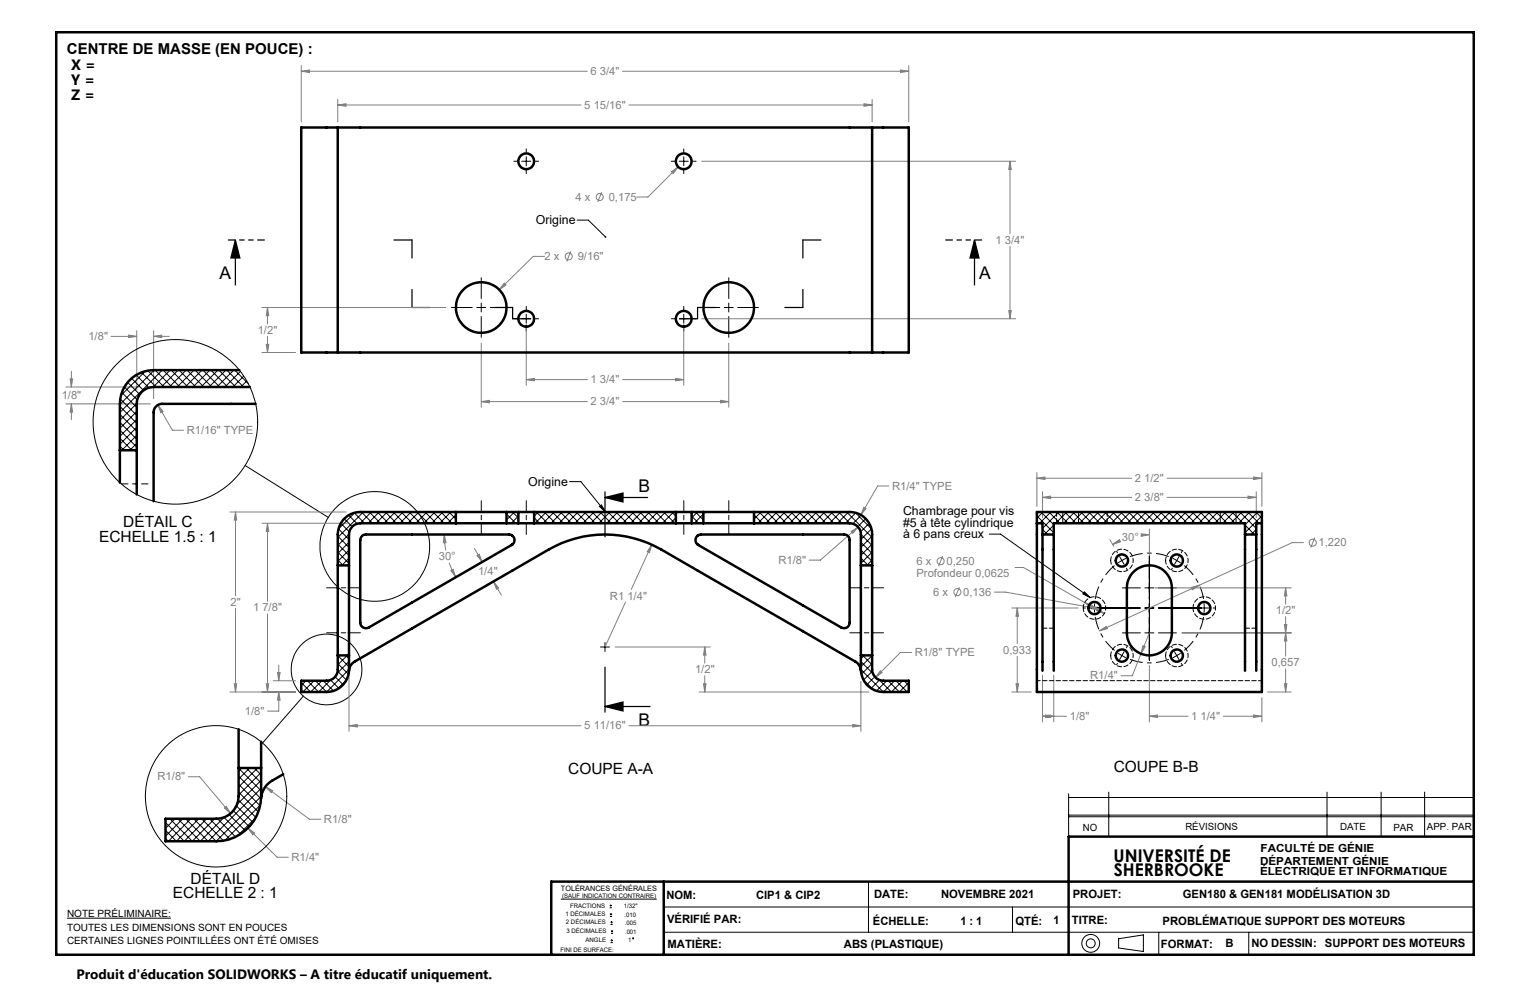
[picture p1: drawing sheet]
<svg xmlns="http://www.w3.org/2000/svg" width="432mm" height="279mm" viewBox="0 0 432 279" stroke-linecap="round" stroke-linejoin="round" font-family="sans-serif">
<g fill="none" stroke="#000" stroke-width=".28">
<path d="M145 45.5h1M147.2 45.5h2.6M148.5 42v1M148.5 44.2v2.6M148.5 48v1M151.1 45.5h.9M189.5 45.5h.9M191.7 45.5h2.5M193 42v1M193 44.2v2.6M193 48v1M195.5 45.5h1"/>
<path d="M135.8 78.4v5.8M162.9 62.1h3.2l4.8 4.8M205.7 78.4v5.8M127.4 86.8h5.9M134.5 86.8h2.6M135.8 85.5v2.6M135.8 89.3v5.9M138.4 86.8h5.8M145 90h1M147.2 90h2.6M148.5 86.5v.9M148.5 88.7v2.5"/>
<path d="M148.5 92.5v1M151.1 90h.9M189.5 90h.9M191.7 90h2.5M193 86.5v.9M193 88.7v2.5M193 92.5v1M195.5 90h1M197.2 86.8h5.9M204.4 86.8h2.5M205.7 85.5v2.6M205.7 89.3v5.9"/>
<path d="M208.2 86.8h5.9M69.2 131.4l23.4 14.6M160.8 135.9h3.1l7 8.6M169.2 142.9l.5-.4 1.2 2zM279.2 150.7h3.2l25.3 18M315.1 155.6l.2 .4M316 157.1l1.3 2.2M317.7 157.6l-2.1 1.3M324.4 156.9v29.4M331 157.6l2.2 1.3M332.7 157.1l-1.2 2.2M333.6 155.6l-.2 .4"/>
<path d="M305.9 171.6h.5M306 167l1.7 1.7-2.1-1.1zM307.6 171.6h14.2M308.9 170.3v2.6M316.8 178.6h5M316.8 165.9h5M317.9 160.4l.2 .4M323.1 178.6h2.5M323.1 165.9h2.5M323.1 171.6h2.5M326.9 178.6h5.1M326.9 165.9h5.1"/>
<path d="M326.9 171.6h14.2M330.8 160.4l-.2 .4M339.8 170.3v2.6M342.4 171.6h.5M85.6 196.5l-11.5 13.2M169.5 182.6h2.5M170.7 181.3v2.6M315.3 187.2l-.2 .4M315.6 184.4l2.1 1.2M317.3 183.9l-1.3 2.2M318.1 182.4l-.2 .4M330.6 182.4l.2 .4"/>
<path d="M331.5 183.9l1.2 2.2M333.2 184.4l-2.2 1.2M333.4 187.2l.2 .4M301.6 224v12.1M301.6 230h114.3M301.6 230.5h114.3M301.6 225.1h114.3M312.9 223.6v12.5M374.5 223.6v12.5M389.8 223.6v12.5M402.1 223.6v12.5M18.9 259.1h29.3"/>
<path d="M158.4 253.8h26.9M187.3 256h228.6M245.1 248.8v14.3M285.8 256v7.1M187.3 263.1h228.6M315.7 264.9l7-1.1v4.7l-7-1zM327 263.1v6.4M352.4 263.1v6.4"/>
<circle cx="105.8" cy="154.2" r="15.5"/>
<circle cx="92.1" cy="189" r="10"/>
<circle cx="307.8" cy="266.2" r="1.26"/>
<circle cx="307.8" cy="266.2" r="2.51"/>
</g>
<path d="M15.9 9.1h400v260.4h-400zM415.9 236.1h-114.3v33.4M187.3 248.8v20.7M415.9 248.8h-260.3v20.7" fill="none" stroke="#000" stroke-width=".7"/>
<g fill="none" stroke="#808080" stroke-width=".28">
<path d="M85 18.5v15.9M254.1 19.8l2.4 .3-2.4 .4zM256.5 18.5v15.9M85 20.1l2.3-.3v.7zM85 20.1h80.8M95.3 29.6l2.3-.3v.7zM95.3 28v6.4M95.3 29.6h68.7M175.7 20.1h80.8M177.5 29.6h68.6M243.8 29.3l2.3 .3-2.3 .4zM246.1 28v6.4"/>
<path d="M169.8 54.2l-1.1 2.8M189.5 48.5l1.9-1.4-1.4 1.9zM191.4 47.1l-8.5 8.5h-3.2M198 45.5h88.6M285 45.5l.4 2.3h-.7zM285 45.5v20.5M142.3 79.9l.5 .5-1.9 1.4zM153.7 72.4h-3.2l-9.6 9.4M161.1 70.9l-1.2 2.9M285 69.5v20.5M31.4 94.9h7.2M36.3 94.6l2.3 .3-2.3 .4z"/>
<path d="M38.6 93.3v16.7M43.4 94.9l2.2-.3v.7zM43.4 93.3v19.2M43.4 94.9h4.4M73.9 86.8h51.9M73.9 99.5h9.5M75.1 97.2h.7l-.3 2.3zM75.5 86.8l.3 2.3h-.7zM75.5 86.8v4.6M75.5 94.9v4.6M135.8 96.8v18.1M148.5 91.5v17.2"/>
<path d="M193 91.5v17.2M198 90h88.6M205.7 96.8v18.1M284.7 87.7h.7l-.4 2.3zM18.6 109.2h20.7M18.6 114h23.9M19.8 106.9h.7l-.4 2.3zM20.1 114l.4 2.3h-.7zM20.1 104.8v4.4M20.1 114v4.4M44.6 114.3l1.4 1.8-.6 .4zM44.6 114.3l4 7.1h3.2"/>
<path d="M135.8 113.3l2.3-.3v.7zM135.8 113.3h30M148.5 107.1l2.3-.3v.7zM148.5 107.1h17.3M175.7 107.1h17.3M175.7 113.3h30M190.6 106.8l2.4 .3-2.4 .4zM203.3 113l2.4 .3-2.4 .4zM250.9 137.2h-3.2l-4.7 8.1M292.6 135l2.3-.4v.7zM292.6 133.4v9.5M292.6 135h26.8"/>
<path d="M294.2 138.8v7.3M329.4 135h26.7M353.8 134.6l2.3 .4-2.3 .3zM354.5 138.8v7.3M356.1 133.4v9.5M64.9 144.5h32.8M66.5 144.5l.3 2.3h-.7zM66.5 144.5v23.6M73.9 147.7h24.1M75.5 147.7l.3 2.3h-.7zM75.5 147.7v22M125.4 150.8l.5 2.3-.8 .1z"/>
<path d="M125.4 150.8l.4 4.5M126.8 158.9l1.8 4M133.9 154.8l2.2 3.8M134.6 156.8l.7-.4 .8 2.2zM183.9 153.7l-.6 2.3-.6-.3zM183.9 153.7l-5.7 12.7M240.2 150l2-1.3-1.5 1.8zM242.2 148.7l-10.7 9.4h-3.1M243.8 143.2l.6 .3-1.4 1.8zM266 157l-1.1 2.8M294.2 140.4l2.3-.4v.7zM294.2 140.4h25.2"/>
<path d="M313.2 152.3l1.1 1.9M314 153.7l1.9-1.4 .3 .6zM315.7 152.8l-1.7 .9M322.1 150.7l2.3 .2-2.3 .5zM324.4 150.9l-2.1 .1M324.4 149.3v7.4M329.4 140.4h25.1M352.2 140l2.3 .4-2.3 .3zM367.9 153.1h-3.2l-54.4 24.9M371.1 151.7l-1.2 2.9M66.5 171.7v23.6M75.5 173.2v22.1"/>
<path d="M127.2 161l.7-.3 .7 2.2zM139.3 164.1l1.4 1.8-.6 .4zM139.3 164.1l2.2 3.9M176.5 169.9l-5.8 12.7M270.8 165.7l-1.2 2.8M280.6 167.1h3.2l23.4 4.2M285.5 171.6h18.8M286.5 160.2h2.4l17.2 9.8M287.1 171.6l.3 2.3h-.7zM287.1 171.6v10.1M306.1 170l2.2 .9-.4 .6zM306.1 170l5.5 3.2"/>
<path d="M307.2 171.3h2.3l-.1 .7zM307.2 171.3l3.4 .6M308.4 171.2l2.2 .7-2.4-.1zM309.8 171.7l1.8 1.5-2.1-.9zM310.3 178l1.9-1.2 .3 .6zM324.4 178.6l-2.4 5.9M326 165.9h38.4M333.6 178.6h30.8M336.2 165.8l2.3-.6-2 1.2zM362.5 176.3h.7l-.4 2.3zM362.8 165.9l.4 2.3h-.7zM362.8 178.6l.4 2.3h-.7z"/>
<path d="M362.8 165.9v4.6M362.8 174v11.2M64.9 195.3h18.5M66.1 193h.7l-.3 2.3zM75.1 193h.7l-.3 2.3zM77.1 192.1h6.3M78.3 189.8h.8l-.4 2.3zM78.7 195.3l.4 2.3h-.8zM78.7 195.3v5.4h-3.2M78.7 187.7v4.4M98.5 190.5v15.9M173.6 182.6h26.9"/>
<path d="M197.3 195.3h48M198.5 193h.7l-.3 2.3zM198.9 182.6l.3 2.3h-.7zM198.9 182.6v4.6M198.9 190.7v4.6M243 192.3v14.1M248.5 189.3l.5 .5-1.9 1.4zM257.3 184.1h-3.2l-7 7.1M285.5 195.3h5.5M286.7 193h.7l-.3 2.3zM287.1 185.2v10.1M294.2 190.5v13.2"/>
<path d="M297.4 190.5v13.2M322 184.5l-2.5 6.2h-3.1M322.5 182.2l.7 .3-1.2 2zM324.4 187.8v15.9M356.1 196.9v6.8M357.7 195.3h6.7M362.5 193h.7l-.4 2.3zM362.8 188.7v6.6M53.2 219.2h3.1l8.8 10.4M98.5 204.8l2.3-.3v.7zM98.5 204.8h65.5M177.5 204.8h65.5"/>
<path d="M240.7 204.5l2.3 .3-2.3 .4zM294.2 202.1l2.3-.3v.7zM294.2 202.1h6.8M295.1 201.8l2.3 .3-2.3 .4zM324.4 202.1l2.3-.3v.7zM324.4 202.1h10.9M345.2 202.1h10.9M353.8 201.8l2.3 .3-2.3 .4zM63.3 228l.6-.4 1.2 2zM70 233.7l1.9 1.4-.6 .5zM70 233.7l8.2 8.2h3.2M74.9 222l2.1 1.1-.4 .6z"/>
<path d="M74.9 222l12.4 9.2h3.2"/>
<circle cx="169.2" cy="55.6" r="1.01"/>
<circle cx="160.5" cy="72.4" r=".99"/>
<circle cx="265.5" cy="158.4" r=".99"/>
<circle cx="370.5" cy="153.2" r=".99"/>
<circle cx="270.2" cy="167.1" r="1"/>
</g>
<path d="M314.6 159.6a15.5 15.5 0 0 0-5.5 9.5M329.8 157.1a15.5 15.5 0 0 0-10.9 0M309.1 174.1a15.5 15.5 0 0 0 5.5 9.5M339.7 169.1a15.5 15.5 0 0 0-5.5-9.5M318.9 186.1a15.5 15.5 0 0 0 10.9 0M334.2 183.6a15.5 15.5 0 0 0 5.5-9.5" fill="none" stroke="#000" stroke-width=".28" stroke-dasharray="30.5 1.3 1.3 1.3" stroke-dashoffset="26.8" stroke-linecap="butt"/>
<path d="M66.4 67.7l1.3 5.1h-2.5zM66.4 67.7v12.7M275 67.7l1.3 5.1h-2.5zM275 67.7v12.7M170.7 138.8v12.7M170.7 140.4l5.1-1.3v2.6zM170.7 140.4h12.1M170.7 199.4l5.1-1.3v2.6zM170.7 188.3v12.7M170.7 199.4h12.7" fill="none" stroke="#000" stroke-width=".35"/>
<path d="M135.8 150.8v-9.5M148.5 150.8v-9.5M193 150.8v-9.5M205.7 150.8v-9.5M92.2 178.6h9.5M92.2 165.9h9.5M239.8 178.6h9.5M239.8 165.9h9.5" fill="none" stroke="#000" stroke-width=".28" stroke-dasharray="30.5 1.3 1.3 1.3" stroke-dashoffset="27.6"/>
<path d="M34.3 136.6h7.5" fill="none" stroke="#000" stroke-width=".28" stroke-dasharray="30.5 1.3 1.3 1.3" stroke-dashoffset="28.6"/>
<path d="M64.5 67.7h10.1M277.1 67.7h-10.2" fill="none" stroke="#000" stroke-width=".35" stroke-dasharray="6.3 1.3 1.3 1.3 1.3 1.3" stroke-dashoffset="4.4"/>
<g fill="none" stroke="#000" stroke-width=".35" stroke-dasharray="6.3 1.3 1.3 1.3 1.3 1.3">
<path d="M111.2 67.7h5.1M116.3 72.8v-5.1M226.6 67.7v5.1M231.7 67.7h-5.1M116.3 86.8v-5.1M121.4 86.8h-5.1M144.7 86.8h-5.1M144.7 90v-3.2M149.7 90h-5M196.9 90h-5.1M196.9 86.8v3.2M201.9 86.8h-5"/>
<path d="M226.6 86.8h-5.1M226.6 81.7v5.1"/>
</g>
<g fill="#000">
<path d="M66.4 67.7l1.3 5.1h-2.5zM275 67.7l1.3 5.1h-2.5zM170.7 140.4l5.1-1.3v2.6zM170.7 199.4l5.1-1.3v2.6z"/>
<path d="M170.7 66.7v.3l.3 .1-.1-.2 .2 .1v-.3zM169.2 142.9l.5-.4 1.2 2zM306 167l1.7 1.7-2.1-1.1z"/>
</g>
<path d="M148.5 107.1l2.3-.3v.7zM190.6 106.8l2.4 .3-2.4 .4zM135.8 113.3l2.3-.3v.7zM203.3 113l2.4 .3-2.4 .4zM95.3 29.6l2.3-.3v.7zM243.8 29.3l2.3 .3-2.3 .4zM85 20.1l2.3-.3v.7zM254.1 19.8l2.4 .3-2.4 .4zM189.5 48.5l.5 .5 1.4-1.9zM285 45.5l.4 2.3h-.7zM284.7 87.7h.7l-.4 2.3zM75.5 86.8l.3 2.3h-.7zM75.1 97.2h.7l-.3 2.3zM142.3 79.9l-1.4 1.9 1.9-1.4zM183.9 153.7l-1.2 2 .6 .3zM198.5 193h.7l-.3 2.3zM198.9 182.6l.3 2.3h-.7zM134.6 156.8l.7-.4 .8 2.2zM139.3 164.1l1.4 1.8-.6 .4zM125.4 150.8l.5 2.3-.8 .1zM127.2 161l.7-.3 .7 2.2zM98.5 204.8l2.3-.3v.7zM240.7 204.5l2.3 .3-2.3 .4zM78.7 195.3l.4 2.3h-.8zM78.3 189.8h.8l-.4 2.3zM75.1 193h.7l-.3 2.3zM75.5 147.7l.3 2.3h-.7zM66.1 193h.7l-.3 2.3zM66.5 144.5l.3 2.3h-.7zM243.8 143.2l-.8 2.1 1.4-1.8zM248.5 189.3l-1.4 1.9 1.9-1.4zM240.2 150l.5 .5 1.5-1.8zM292.6 135l2.3-.4v.7zM353.8 134.6l2.3 .4-2.3 .3zM362.8 165.9l.4 2.3h-.7zM362.5 176.3h.7l-.4 2.3zM324.4 202.1l2.3-.3v.7zM353.8 201.8l2.3 .3-2.3 .4zM322.5 182.2l-.5 2.3 1.2-2zM362.8 178.6l.4 2.3h-.7zM362.5 193h.7l-.4 2.3zM295.1 201.8l2.3 .3-2.3 .4zM294.2 202.1l2.3-.3v.7zM294.2 140.4l2.3-.4v.7zM352.2 140l2.3 .4-2.3 .3zM309.8 171.7l-.3 .6 2.1 .9zM306.1 170l1.8 1.5 .4-.6zM308.4 171.2l-.2 .6 2.4 .1zM307.2 171.3l2.2 .7 .1-.7zM322.1 150.7l2.3 .2-2.3 .5zM314 153.7l1.9-1.4 .3 .6zM310.3 178l2.2-.6-.3-.6zM336.2 165.8l.3 .6 2-1.2zM287.1 171.6l.3 2.3h-.7zM286.7 193h.7l-.3 2.3zM43.4 94.9l2.2-.3v.7zM36.3 94.6l2.3 .3-2.3 .4zM19.8 106.9h.7l-.4 2.3zM20.1 114l.4 2.3h-.7zM44.6 114.3l.8 2.2 .6-.4zM63.3 228l1.8 1.6-1.2-2zM70 233.7l1.3 1.9 .6-.5zM74.9 222l1.7 1.7 .4-.6z" fill="#808080"/>
<g fill="none" stroke="#000" stroke-width=".7">
<path d="M95.3 36h150.8M95.3 36h-10.3v63.5h10.3M95.3 36v63.5M246.1 36h10.4v63.5h-10.4M246.1 36v63.5M95.3 99.5h150.8M67.6 104.5h-24.2a9.5 9.5 0 0 0-9.6 9.5v13.1M70.5 109.2h-27.1a4.8 4.8 0 0 0-4.8 4.8v13.1M72.1 114h-26.4a2.41 2.41 0 0 0-2.3 2.4v25.1M33.8 127.1v9.1M33.8 127.1h4.8M38.6 127.1v12.5"/>
<path d="M95.3 159.6v25.4M95.3 159.6h3.2M98.5 159.6v25.4M102.2 151.3l1.1-.5h40.3a1.58 1.58 0 0 1 1.6 1.2 1.58 1.58 0 0 1-.8 1.8l-40.3 23.3a1.61 1.61 0 0 1-2.4-1.4v-23.3zM128.7 147.7h14.2M128.7 144.5h14.2M128.7 144.5h-27a6.4 6.4 0 0 0-6.4 6.3v8.8M128.7 147.7h-27a3.2 3.2 0 0 0-3.2 3.1v8.8M128.7 144.5v3.2M142.9 147.7h3.4M142.9 144.5h3.4M142.9 144.5v3.2"/>
<path d="M146.3 147.7h4.4M146.3 144.5h4.4M146.3 144.5v3.2M150.7 147.7h40M150.7 144.5h40M150.7 144.5v3.2M190.7 147.7h4.5M190.7 144.5h4.5M190.7 144.5v3.2M195.2 147.7h3.3M195.2 144.5h3.3M195.2 144.5v3.2"/>
<path d="M196.9 151.2l.8-.4h40.5a1.57 1.57 0 0 1 1.6 1.6v23.3a1.57 1.57 0 0 1-2.4 1.4l-40.4-23.4a1.61 1.61 0 0 1-.1-2.5zM198.5 147.7h14.3M198.5 144.5h14.3M198.5 144.5v3.2M212.8 147.7h27a3.1 3.1 0 0 1 3.2 3.1v8.8M212.8 144.5h27a6.3 6.3 0 0 1 6.3 6.3v8.8M212.8 144.5v3.2M243 159.6v25.4M243 159.6h3.1M246.1 159.6v25.4M292.6 147.7v47.6h63.5v-47.6M292.6 147.7h1.6v3.1"/>
<path d="M292.6 147.7v-3.2h63.5v3.2M294.2 150.8v38.5M294.2 150.8h3.2M297.4 150.8v38.5M297.4 150.8v-3.1h54v3.1M351.4 150.8v38.5M351.4 150.8h3.1M354.5 150.8v38.5M356.1 147.7h-1.6v3.1M319.9 161.4a6.4 6.4 0 0 1 6.9-1.4 6.4 6.4 0 0 1 3.9 5.9v12.7a6.4 6.4 0 0 1-6.3 6.4 6.4 6.4 0 0 1-6.4-6.4l.1-13.4 .6-2zM95.3 185v3.9a3.1 3.1 0 0 1-3.2 3.2h-7.1v3.2h7.1a6.3 6.3 0 0 0 6.4-6.4v-3.9M95.3 185h3.2"/>
<path d="M98.5 189.3a3.1 3.1 0 0 1 1.6-2.6l54.8-31.6a31.9 31.9 0 0 1 31.7 0l54.8 31.6a3.4 3.4 0 0 1 1.6 2.6M243 185a12.2 12.2 0 0 0 .6 6.6 6.4 6.4 0 0 0 5.7 3.7h7.2v-3.2h-7.2a3.2 3.2 0 0 1-3.2-3.2v-3.9M243 185h3.1M67.3 216.7v8a6.3 6.3 0 0 1-6.3 6.4h-14.3v6.3h14.3a12.7 12.7 0 0 0 12.7-12.7v-8M67.3 205.8v10.9M67.3 216.7h6.4M73.7 209.3v7.4M79.9 218.5a12.6 12.6 0 0 0-4.9 3.3l-1.1 2.1-.2 1.6"/>
<circle cx="148.5" cy="45.5" r="2.22"/>
<circle cx="193" cy="45.5" r="2.22"/>
<circle cx="135.8" cy="86.8" r="7.2"/>
<circle cx="148.5" cy="90" r="2.22"/>
<circle cx="193" cy="90" r="2.22"/>
<circle cx="205.7" cy="86.8" r="7.2"/>
<circle cx="316.6" cy="158.2" r="1.73"/>
<circle cx="332.1" cy="158.2" r="1.73"/>
<circle cx="308.9" cy="171.6" r="1.72"/>
<circle cx="339.9" cy="171.6" r="1.72"/>
<circle cx="316.6" cy="185" r="1.73"/>
<circle cx="332.1" cy="185" r="1.73"/>
</g>
<g fill="none" stroke="#000" stroke-width=".28">
<path d="M33.8 119.2l4.8 4.8M33.8 116.9l4.8 4.8M33.8 114.7l4.8 4.8M33.9 112.6l4.7 4.6M34.4 110.8l4.2 4.2M35.1 109.2l3.6 3.7M36 107.9l3.4 3.4M37.1 106.8l3.4 3.4M38.4 105.8l3.6 3.6M38.6 113.9l-4.8 4.7M38.6 116.1l-4.8 4.8M38.6 118.4l-4.8 4.8"/>
<path d="M39.9 105.1l4.2 4.1M41 104.8l-6.9 6.8M41.7 104.6l4.6 4.6M43.5 104.5l-9.7 9.7M43.8 104.5l4.7 4.7M45.8 104.5l-12 11.9M46 104.5l4.8 4.7M48 104.5l-4.7 4.7M48.3 104.5l4.8 4.7M50.3 104.5l-4.8 4.7M50.5 104.5l4.8 4.7M52.5 104.5l-4.7 4.7"/>
<path d="M52.8 104.5l4.7 4.7M54.8 104.5l-4.8 4.7M55 104.5l4.8 4.7M57 104.5l-4.8 4.7M57.3 104.5l4.7 4.7M59.2 104.5l-4.7 4.7M59.5 104.5l4.8 4.7M61.5 104.5l-4.8 4.7M61.8 104.5l4.7 4.7M63.7 104.5l-4.7 4.7M64 104.5l4.8 4.7M66 104.5l-4.8 4.7"/>
<path d="M66.3 104.5l3.8 3.8M67.8 104.8l-4.3 4.4M68.8 106.2l-3.1 3M69.6 107.5l-1.7 1.7M70.4 109l-.2 .2M33.8 123.7l3.4 3.4M33.8 121.4l4.8 4.8M33.8 125.9l1.2 1.2M38.6 120.6l-4.8 4.8M38.6 122.9l-4.2 4.2M38.6 125.1l-1.9 2M95.3 158l1.5 1.6"/>
<path d="M95.3 155.8l3.2 3.2M95.3 153.6l3.2 3.1M95.3 151.3l3.2 3.2M96.2 147.7l2.4 2.4M97.2 146.4l2.2 2.3M98.4 145.4l2.4 2.4M98.5 150.8l-3.2 3.2M98.5 153l-3.2 3.2M98.5 155.3l-3.2 3.1M98.5 157.5l-2 2.1M100 144.7l2.9 3M100.1 144.7l-4.6 4.6 3 3"/>
<path d="M102 144.5l3.2 3.2M102.6 144.5l-7.3 7.2M104.2 144.5l3.2 3.2M104.8 144.5l-3.2 3.2M106.5 144.5l3.1 3.2M107 144.5l-3.1 3.2M108.7 144.5l3.2 3.2M109.3 144.5l-3.2 3.2M110.9 144.5l3.2 3.2M111.5 144.5l-3.1 3.2M113.2 144.5l3.2 3.2M113.8 144.5l-3.2 3.2"/>
<path d="M115.5 144.5l3.1 3.2M116 144.5l-3.1 3.2M117.7 144.5l3.2 3.2M118.3 144.5l-3.2 3.2M119.9 144.5l3.2 3.2M120.5 144.5l-3.2 3.2M122.2 144.5l3.2 3.2M122.8 144.5l-3.2 3.2M124.4 144.5l3.2 3.2M125 144.5l-3.2 3.2M126.7 144.5l2 2M127.2 144.5l-3.1 3.2"/>
<path d="M128.7 145.3l-2.4 2.4M128.7 147.6l-.1 .1M142.9 144.5h.1M142.9 147.3l.4 .4M142.9 145.1l2.7 2.6M144.6 144.5l1.7 1.7M145.2 144.5l-2.3 2.3M146.3 145.7l-2 2M150.7 146.1l1.6 1.6M151.4 144.5l3.2 3.2M151.9 144.5l-1.2 1.2M153.6 144.5l3.2 3.2"/>
<path d="M154.2 144.5l-3.2 3.2M155.9 144.5l3.1 3.2M156.4 144.5l-3.2 3.2M158.1 144.5l3.2 3.2M158.7 144.5l-3.2 3.2M160.3 144.5l3.2 3.2M160.9 144.5l-3.1 3.2M162.6 144.5l3.2 3.2M163.2 144.5l-3.2 3.2M164.9 144.5l3.1 3.2M165.4 144.5l-3.2 3.2M167.1 144.5l3.2 3.2"/>
<path d="M167.7 144.5l-3.2 3.2M169.3 144.5l3.2 3.2M169.9 144.5l-3.2 3.2M171.6 144.5l3.2 3.2M172.2 144.5l-3.2 3.2M173.8 144.5l3.2 3.2M174.4 144.5l-3.2 3.2M176.1 144.5l3.1 3.2M176.6 144.5l-3.1 3.2M178.3 144.5l3.2 3.2M178.9 144.5l-3.2 3.2M180.6 144.5l3.1 3.2"/>
<path d="M181.1 144.5l-3.2 3.2M182.8 144.5l3.2 3.2M183.4 144.5l-3.2 3.2M185 144.5l3.2 3.2M185.6 144.5l-3.1 3.2M187.3 144.5l3.2 3.2M187.9 144.5l-3.2 3.2M189.5 144.5l1.2 1.2M190.1 144.5l-3.2 3.2M190.7 146.1l-1.5 1.6M195.2 145.7l2 2M196.3 144.5l2.2 2.3"/>
<path d="M196.8 144.5l-1.6 1.7M198.5 144.5h.1M198.5 145.1l-2.6 2.6M198.5 147.3l-.3 .4M212.8 147.6l.1 .1M212.8 145.3l2.4 2.4M214.2 144.5l3.2 3.2M214.8 144.5l-2 2M216.5 144.5l3.1 3.2M217.1 144.5l-3.2 3.2M218.7 144.5l3.2 3.2M219.3 144.5l-3.2 3.2"/>
<path d="M221 144.5l3.2 3.2M221.5 144.5l-3.1 3.2M223.2 144.5l3.2 3.2M223.8 144.5l-3.2 3.2M225.5 144.5l3.1 3.2M226 144.5l-3.2 3.2M227.7 144.5l3.2 3.2M228.3 144.5l-3.2 3.2M229.9 144.5l3.2 3.2M230.5 144.5l-3.2 3.2M232.2 144.5l3.2 3.2M232.8 144.5l-3.2 3.2"/>
<path d="M234.5 144.5l3.1 3.2M235 144.5l-3.2 3.2M236.7 144.5l3.2 3.2M237.2 144.5l-3.1 3.2M238.9 144.5l7.2 7.2M239.5 144.5l-3.2 3.2M241.4 144.7l.4 .4M241.5 144.7l-2.9 3M242.1 145.4l3.9 3.9-3 3M242.7 145.8l-2 2M243 157.5l2 2.1M243 155.3l3.1 3.1"/>
<path d="M243 153l3.1 3.2M243 150.8l3.1 3.2M244.3 146.4l-1.9 1.9M245.3 147.7l-2.4 2.4M246.1 151.3l-3.1 3.2M246.1 153.6l-3.1 3.1M246.1 155.8l-3.1 3.2M246.1 158l-1.4 1.6M292.6 145.6l4.8 4.8M293.8 144.5l3.6 3.6M294.2 149.4l1.4 1.4M294.4 144.5l-1.8 1.7"/>
<path d="M296 144.5l3.2 3.2M296.6 144.5l-3.2 3.2M297.4 148.2l-2.7 2.6M297.4 150.4l-.4 .4M298.3 144.5l3.1 3.2M298.8 144.5l-4.6 4.6M300.5 144.5l3.2 3.2M301.1 144.5l-3.2 3.2M302.8 144.5l3.1 3.2M303.3 144.5l-3.2 3.2M305 144.5l3.2 3.2M305.6 144.5l-3.2 3.2"/>
<path d="M307.2 144.5l3.2 3.2M307.8 144.5l-3.1 3.2M309.5 144.5l3.2 3.2M310.1 144.5l-3.2 3.2M311.7 144.5l3.2 3.2M312.3 144.5l-3.2 3.2M314 144.5l3.1 3.2M314.5 144.5l-3.1 3.2M316.2 144.5l3.2 3.2M316.8 144.5l-3.2 3.2M318.5 144.5l3.2 3.2M319.1 144.5l-3.2 3.2"/>
<path d="M320.7 144.5l3.2 3.2M321.3 144.5l-3.2 3.2M323 144.5l3.1 3.2M323.5 144.5l-3.1 3.2M325.2 144.5l3.2 3.2M325.8 144.5l-3.2 3.2M327.4 144.5l3.2 3.2M328 144.5l-3.2 3.2M329.7 144.5l3.2 3.2M330.3 144.5l-3.2 3.2M331.9 144.5l3.2 3.2M332.5 144.5l-3.1 3.2"/>
<path d="M334.2 144.5l3.2 3.2M334.8 144.5l-3.2 3.2M336.4 144.5l3.2 3.2M337 144.5l-3.2 3.2M338.7 144.5l3.1 3.2M339.3 144.5l-3.2 3.2M340.9 144.5l3.2 3.2M341.5 144.5l-3.2 3.2M343.2 144.5l3.2 3.2M343.7 144.5l-3.1 3.2M345.4 144.5l3.2 3.2M346 144.5l-3.2 3.2"/>
<path d="M347.7 144.5l3.1 3.2M348.2 144.5l-3.1 3.2M349.9 144.5l4.6 4.6M350.5 144.5l-3.2 3.2M351.4 150.4l.4 .4M351.4 148.2l2.6 2.6M352.1 144.5l3.2 3.2M352.7 144.5l-3.2 3.2M354.4 144.5l1.7 1.7M354.5 149.4l-1.4 1.4M355 144.5l-3.6 3.6M356.1 145.6l-4.7 4.8"/>
<path d="M86.4 192.1l-1.4 1.4M86.7 192.1l3.2 3.2 3.4-3.4 2.3 2.4M88.6 192.1l-3.2 3.2-.4-.4M90.8 192.1l-3.1 3.2-2.7-2.6M91.2 192.1l2.9 2.9M94.6 191l2.2 2.3M95.3 189.4l2.5 2.5-2.6 2.6M95.3 187.3l3.1 3M95.3 185l3.2 3.2M95.8 185l-.5 .4M97.5 185l1 .9M98 185l-2.7 2.6"/>
<path d="M98.5 186.7l-3.4 3.4M98.5 188.9l-6.3 6.4-3.2-3.2M243 188.9l6.3 6.4 3.2-3.2M243 186.7l3.3 3.4M243.5 185l2.6 2.6M243.9 185l-.9 .9M245.7 185l.4 .4M246.1 185l-3.1 3.2M246.1 187.3l-3 3M246.2 189.4l-2.5 2.5 2.6 2.6M246.5 191.3l-1.8 2M248.2 191.9l3.4 3.4 3.1-3.2"/>
<path d="M248.2 191.9l-2.3 2.4M250.3 192.1l-2.9 2.9M250.6 192.1l3.2 3.2 2.7-2.6M252.9 192.1l3.1 3.2 .5-.4M255.1 192.1l1.4 1.4M67.3 219.1l6.4 6.3M67.3 216.8l6.4 6.4M68.2 216.7l-.9 .9M69.5 216.7l4.2 4.2M70.4 216.7l-3.1 3.2M71.8 216.7l1.9 2M72.7 216.7l-5.4 5.4"/>
<path d="M73.7 218l-6.4 6.4M47.1 231.1l-.4 .4M47.9 231.1l6.4 6.3 6.3-6.3M49.4 231.1l-2.7 2.7M51.6 231.1l-4.9 4.9M53.9 231.1l-6.4 6.3-.8-.8M56.1 231.1l-6.3 6.3-3.1-3M56.9 231.1l6.2 6.2M58.3 231.1l-6.3 6.3-5.3-5.3M59.1 231.1l5.8 5.7M61.4 231.1l5.1 5.1M63.2 230.7l4.7 4.7"/>
<path d="M63.3 230.6l-6.8 6.8-6.3-6.3M64.7 229.9l4.5 4.5M65.9 228.8l4.4 4.5M66.7 227.4l4.6 4.7M67.2 225.7l5 5M67.3 223.6l5.6 5.5M67.3 221.3l6.1 6.1M72.2 230.8l-5.2 5.1M73.4 227.2l-9.9 10M73.7 220.2l-6.8 6.8M73.7 222.5l-15 14.9-6.3-6.3M73.7 224.8l-12.7 12.6-6.4-6.3"/>
<path d="M172 256.2h.7M172 255.6h.7M172.1 258.7h.7M172.1 258h.7M172.4 255.3v.6M172.4 257.7v.6M172.6 260v.6M172.3 260.9h.6M172.3 260.3h.6M172.3 266h.7M172.3 265.4h.7M172.4 263.4h.6"/>
<path d="M172.4 262.8h.6M172.6 265.1v.6M172.7 262.5v.6"/>
<circle cx="49.5" cy="119.1" r="23.2"/>
<circle cx="61" cy="224.7" r="19.9"/>
<circle cx="178.7" cy="264.8" r=".15"/>
</g>
<path d="M313.5 158.2a3.2 3.2 0 0 1 4.6-2.9 3.2 3.2 0 0 1 .4 5.4 3.2 3.2 0 0 1-5-2v-.5M329 158.2a3.2 3.2 0 0 1 4.6-2.9 3.2 3.2 0 0 1 .4 5.4 3.2 3.2 0 0 1-5-2v-.5M305.7 171.6a3.2 3.2 0 0 1 4.6-2.8 3.2 3.2 0 0 1 .5 5.3 3.2 3.2 0 0 1-5-2l-.1-.5M336.7 171.6a3.2 3.2 0 0 1 4.6-2.8 3.2 3.2 0 0 1 .5 5.3 3.2 3.2 0 0 1-5.1-2v-.5M313.5 185a3.2 3.2 0 0 1 4.6-2.8 3.2 3.2 0 0 1 .4 5.4 3.2 3.2 0 0 1-5-2.1v-.5M329 185a3.2 3.2 0 0 1 4.6-2.8 3.2 3.2 0 0 1 .4 5.4 3.2 3.2 0 0 1-5-2.1v-.5" fill="none" stroke="#000" stroke-width=".28" stroke-dasharray="1.3 .6" stroke-dashoffset=".2"/>
<path d="M292.6 192.1h63.5" fill="none" stroke="#000" stroke-width=".28" stroke-dasharray="1.3 .6" stroke-dashoffset=".3"/>
<path d="M298.2 144.5v3.2M299.9 144.5v3.2M304.4 147.7v-3.2M312.5 147.7v-3.2M344.4 144.5v3.2M348.8 147.7v-3.2M294.2 177.3h3.2M351.4 177.3h3.2" fill="none" stroke="#000" stroke-width=".28" stroke-dasharray="1.3 .6"/>
<g font-size="4.9">
<text x="61.9" y="78.8">A</text>
<text x="276.4" y="78.8">A</text>
<text x="180.2" y="138.7">B</text>
<text x="180.2" y="205">B</text>
<text x="314.3" y="243.3">UNIVERSITÉ DE</text>
<text x="314.3" y="247.3">SHERBROOKE</text>
</g>
<g font-size="4.4">
<text x="34.8" y="148.8">DÉTAIL C</text>
<text x="28" y="153">ECHELLE 1.5 : 1</text>
<text x="160.4" y="218.5">COUPE A-A</text>
<text x="314.3" y="217.9">COUPE B-B</text>
<text x="53.8" y="249.4">DÉTAIL D</text>
<text x="48.8" y="253.5">ECHELLE 2 : 1</text>
</g>
<g font-size="4.2">
<text x="18.9" y="15.3">CENTRE DE MASSE (EN POUCE) :</text>
<text x="20.1" y="23.9">Y =</text>
<text x="20.1" y="19.7">X =</text>
<text x="20.1" y="28.2">Z =</text>
</g>
<text font-size="3.8" x="21.6" y="276.3">Produit d'éducation SOLIDWORKS – A titre éducatif uniquement.</text>
<g font-size="3.5">
<text x="151.2" y="63.3">Origine</text>
<text x="149" y="137.1">Origine</text>
<text x="254.9" y="145.3">Chambrage pour vis</text>
<text x="254.9" y="148.6">#5 à tête cylindrique</text>
<text x="254.9" y="151.9">à 6 pans creux</text>
</g>
<g font-size="3.2" fill="#808080">
<text x="166.7" y="21.2">6 3/4&quot;</text>
<text x="164.9" y="30.7">5 15/16&quot;</text>
<text x="162.4" y="56.6">4 x</text>
<text x="171.8" y="56.6">0,175</text>
<text x="281" y="68.8">1 3/4&quot;</text>
<text x="153.7" y="73.4">2 x</text>
<text x="163" y="73.4">9/16&quot;</text>
<text x="24.9" y="96">1/8&quot;</text>
<text x="72.7" y="94.2">1/2&quot;</text>
<text x="17.4" y="112.7">1/8&quot;</text>
<text x="166.7" y="108.2">1 3/4&quot;</text>
<text x="166.7" y="114.4">2 3/4&quot;</text>
<text x="52.7" y="122.5">R1/16&quot; TYPE</text>
<text x="320.3" y="136">2 1/2&quot;</text>
<text x="251.8" y="138.2">R1/4&quot; TYPE</text>
<text x="320.3" y="141.4">2 3/8&quot;</text>
<text x="316.6" y="152.6">30°</text>
<text x="372.1" y="154.2">1,220</text>
<text x="123.8" y="158.1">30°</text>
<text x="219.7" y="159.1">R1/8&quot;</text>
<text x="258.6" y="159.4">6 x</text>
<text x="267.1" y="159.4">0,250</text>
<text x="134.9" y="162.4">1/4&quot;</text>
<text x="258.6" y="163">Profondeur 0,0625</text>
<text x="65" y="170.9">2&quot;</text>
<text x="71.4" y="172.5">1 7/8&quot;</text>
<text x="172.1" y="169.2">R1 1/4&quot;</text>
<text x="263.4" y="168.2">6 x</text>
<text x="271.8" y="168.2">0,136</text>
<text x="360.1" y="173.3">1/2&quot;</text>
<text x="258.2" y="185.2">R1/8&quot; TYPE</text>
<text x="283.1" y="184.5">0,933</text>
<text x="196.2" y="190">1/2&quot;</text>
<text x="307.7" y="191.8">R1/4&quot;</text>
<text x="358.9" y="188">0,657</text>
<text x="69.1" y="201.7">1/8&quot;</text>
<text x="301.9" y="203.2">1/8&quot;</text>
<text x="336.2" y="203.2">1 1/4&quot;</text>
<text x="164.9" y="205.9">5 11/16&quot;</text>
<text x="44.5" y="220.3">R1/8&quot;</text>
<text x="91.4" y="232.3">R1/8&quot;</text>
<text x="82.3" y="243">R1/4&quot;</text>
</g>
<g font-size="3.2">
<text x="188.1" y="253.7">NOM:</text>
<text x="213.4" y="253.7">CIP1 &amp; CIP2</text>
<text x="246.7" y="253.5">DATE:</text>
<text x="265.6" y="253.5">NOVEMBRE 2021</text>
<text x="302.8" y="253.5">PROJET:</text>
<text x="333.8" y="253.5">GEN180 &amp; GEN181 MODÉLISATION 3D</text>
<text x="188.2" y="260.6">VÉRIFIÉ PAR:</text>
<text x="246.3" y="261">ÉCHELLE:</text>
<text x="271" y="261.1">1 : 1</text>
<text x="286.6" y="260.9">QTÉ:</text>
<text x="297.3" y="260.7">1</text>
<text x="302.5" y="260.7">TITRE:</text>
<text x="328.1" y="261.1">PROBLÉMATIQUE SUPPORT DES MOTEURS</text>
<text x="188.4" y="267.6">MATIÈRE:</text>
<text x="238.2" y="267.5">ABS (PLASTIQUE)</text>
<text x="327.6" y="267.6">FORMAT:</text>
<text x="345.9" y="267.3">B</text>
<text x="353.2" y="267.3">NO DESSIN:</text>
<text x="373.9" y="267.3">SUPPORT DES MOTEURS</text>
</g>
<g font-size="3.1">
<text x="355.6" y="244">DÉPARTEMENT GÉNIE</text>
<text x="355.8" y="240.5">FACULTÉ DE GÉNIE</text>
<text x="355.6" y="247">ÉLECTRIQUE ET INFORMATIQUE</text>
</g>
<g font-size="2.8">
<text x="305.6" y="234.4">NO</text>
<text x="334.5" y="234.3">RÉVISIONS</text>
<text x="378.2" y="234.4">DATE</text>
<text x="393.2" y="234.4">PAR</text>
<text x="402.7" y="234.4">APP. PAR</text>
<text x="18.9" y="258.8">NOTE PRÉLIMINAIRE:</text>
<text x="18.9" y="262.6">TOUTES LES DIMENSIONS SONT EN POUCES</text>
<text x="18.9" y="266.5">CERTAINES LIGNES POINTILLÉES ONT ÉTÉ OMISES</text>
</g>
<text font-size="2.1" x="158.3" y="251.5">TOLÉRANCES GÉNÉRALES</text>
<g font-size="1.7">
<text x="158.7" y="253.3">(SAUF INDICATION CONTRAIRE)</text>
<text x="160.9" y="256.1">FRACTIONS</text>
<text x="176.1" y="256.2">1/32&quot;</text>
<text x="159.6" y="258.6">1 DÉCIMALES</text>
<text x="159.7" y="260.8">2 DÉCIMALES</text>
<text x="159.8" y="263.4">3 DÉCIMALES</text>
<text x="176.3" y="258.7">.010</text>
<text x="176.3" y="261">.005</text>
<text x="176.4" y="263.5">.001</text>
<text x="158.1" y="268.6">FINI DE SURFACE:</text>
<text x="165.2" y="266">ANGLE</text>
<text x="177.3" y="265.9">1</text>
</g>
</svg>
